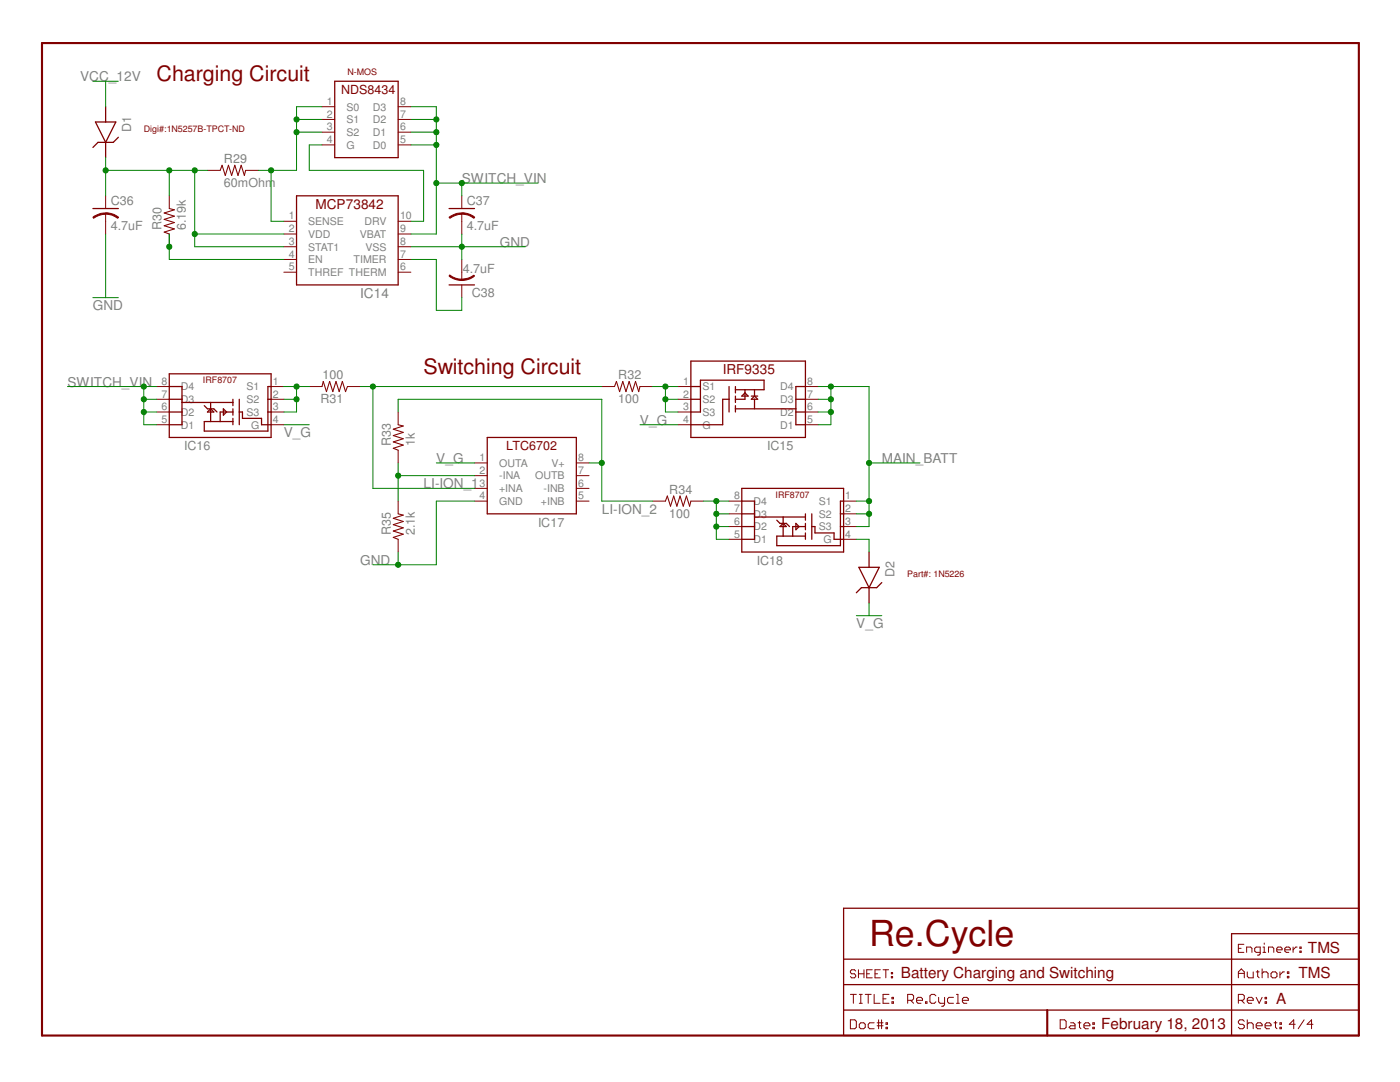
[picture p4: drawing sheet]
<svg xmlns="http://www.w3.org/2000/svg" width="279mm" height="216mm" viewBox="0 0 279 216" stroke-linecap="round" stroke-linejoin="round" font-family="sans-serif">
<path d="M8.4 8.6h262.8v198h-262.8zM209 201.5v5.1" fill="none" stroke="#800000" stroke-width=".42"/>
<path d="M59.2 39.1h20.3v17.8h-20.3zM89.6 41.6h5.1M168.4 181.2h102.8v25.4h-102.8zM168.4 196.5h102.8M168.4 191.4h102.8M271.2 186.3h-25.4v20.3M168.4 201.5h102.8" fill="none" stroke="#800000" stroke-width=".25"/>
<g fill="none" stroke="#800000" stroke-width=".2">
<path d="M56.6 44.2h2.6M56.6 46.7h2.6M56.6 49.2h2.6M56.6 51.8h2.6M56.6 54.3h2.6M79.5 44.2h2.5M79.5 46.7h2.5M79.5 49.2h2.5M79.5 51.8h2.5M79.5 54.3h2.5M92.2 42.6v1.6M169.7 198.4h1.2"/>
<path d="M170.3 198.4v1.8M170.8 193.8l-.3-.3h-.5l-.3 .3v.3l.3 .2h.5l.3 .3v.3l-.3 .2h-.5l-.3-.2M171.3 194.3h1.1M171.3 193.5v1.6M171.5 198.4h.6M171.8 198.4v1.8M172.4 193.5v1.6M172.7 198.4h1.2M173 194.3h.5M173.3 198.4v1.8M174.1 193.5h-1.1v1.6h1.1M174.5 198.4v1.8h1.1"/>
<path d="M174.6 194.3h.5M175.7 193.5h-1.1v1.6h1.1M176.2 199.3h.6M176.2 193.5h1.1M176.8 193.5v1.6M177.4 198.4h-1.2v1.8h1.2M177.9 194.9h.2v.2h-.2zM177.9 194.1h.2v.2h-.2zM178 199.9h.3v.3h-.3zM178 199h.3v.3h-.3zM181.1 199.6h.9l.3-.3v-.6l-.3-.3h-.9v1.8M181.7 199.6l.6 .6"/>
<path d="M182.9 199.6h1.2v-.3l-.3-.3h-.6l-.3 .3v.6l.3 .3h.6M184.7 199.9h.3v.3h-.3zM186.8 198.7l-.3-.3h-.6l-.3 .3v1.2l.3 .3h.6l.3-.3M187.3 199v.9l.3 .3h.9M188.5 199v1.5l-.3 .3h-.3M190.3 199h-.9l-.3 .3v.6l.3 .3h.9M190.9 198.4h.3v1.8M192.1 199.6h1.2v-.3l-.3-.3h-.6l-.3 .3v.6l.3 .3h.6M247.1 195.1v-1.2l.6-.6 .6 .6v1.2M247.1 199.6h.9l.3-.3v-.6l-.3-.3h-.9v1.8M247.1 194.2h1.2M247.1 189.2h.6"/>
<path d="M247.7 199.6l.6 .6M248.2 188.4h-1.1v1.6h1.1M248.8 190v-1h.8l.3 .2v.8M248.9 193.9v.9l.3 .3h.9v-1.2M248.9 199.6h1.2v-.3l-.3-.3h-.6l-.3 .3v.6l.3 .3h.6M250.7 199l.6 1.2 .6-1.2M250.7 193.9h.6M251 193.6v1.2l.3 .3M251.5 190h-.8l-.3-.2v-.6l.3-.2h.8v1.3l-.3 .3h-.2M251.9 193.3v1.8M251.9 194.2l.3-.3h.6l.3 .3v.9M252.1 190h.5"/>
<path d="M252.1 189h.2v1M252.3 188.2v.2M252.5 199h.3v.3h-.3zM252.5 199.9h.3v.3h-.3zM253.2 190v-1h.8l.2 .2v.8M254 193.9h.6l.2 .3v.6l-.2 .3h-.6l-.3-.3v-.6zM254.8 189.5h1.1v-.3l-.3-.2h-.5l-.3 .2v.6l.3 .2h.5M255.4 193.9v1.2M256.3 193.9h-.3l-.6 .6M256.4 189.5h1.1v-.3l-.3-.2h-.5l-.3 .2v.6l.3 .2h.5M256.9 193.9h.3v.3h-.3zM256.9 194.8h.3v.3h-.3z"/>
<path d="M258.1 189v1M258.9 189h-.3l-.5 .5M259.4 189.8h.3v.2h-.3zM259.4 189h.3v.2h-.3zM169.7 203.5h.9l.3 .3v1.2l-.3 .3h-.9zM171.5 204.4l.3-.3h.6l.3 .3v.6l-.3 .3h-.6l-.3-.3zM171.5 200.2h.6M174.5 204.1h-.9l-.3 .3v.6l.3 .3h.9M175 204.1h1.2M175 204.7h1.2M175.3 203.5v1.8M175.9 203.5v1.8"/>
<path d="M176.8 205h.3v.3h-.3zM176.8 204.1h.3v.3h-.3zM190.9 200.2h.6M211.6 203.5h.9l.3 .3v1.2l-.3 .3h-.9zM213.7 204.1h.5l.3 .3v.9h-.8l-.3-.3 .3-.3h.8M215.1 204.1h.6M215.4 203.8v1.2l.3 .3M216.3 204.7h1.2v-.3l-.3-.3h-.6l-.3 .3v.6l.3 .3h.6M218.1 205h.3v.3h-.3zM218.1 204.1h.3v.3h-.3zM248.3 203.8l-.3-.3h-.6l-.3 .3v.3l.3 .3h.6l.3 .3v.3l-.3 .3h-.6l-.3-.3M248.9 204.4l.3-.3h.6l.3 .3v.9"/>
<path d="M248.9 203.5v1.8M250.7 204.7h1.2v-.3l-.3-.3h-.6l-.3 .3v.6l.3 .3h.6M252.5 204.7h1.2v-.3l-.3-.3h-.6l-.3 .3v.6l.3 .3h.6M254.3 204.1h.5M254.6 203.8v1.2l.2 .3M255.4 205h.3v.3h-.3zM255.4 204.1h.3v.3h-.3zM258.5 204.4h-1.2l.9-.9v1.8M260.3 203.5l-1.2 1.8M262 204.4h-1.1l.8-.9v1.8"/>
</g>
<path d="M92.2 42.5a4 4 0 0 1 2.5 .8l-.1 .3a3.6 3.6 0 0 0-2.4-.9z" fill-rule="evenodd" fill="#800000"/>
<path d="M92.2 42.5a4 4 0 0 1 2.5 .8l-.1 .3a3.6 3.6 0 0 0-2.4-.9z" fill="none" stroke="#800000" stroke-width=".2"/>
<path d="M89.6 43.3a4.3 4.3 0 0 1 2.6-.8v.3a4.1 4.1 0 0 0-2.4 .8z" fill-rule="evenodd" fill="#800000"/>
<path d="M92.2 39.1v2.5M21.1 42.6v1.6M89.6 43.3a4.3 4.3 0 0 1 2.6-.8v.3a4.1 4.1 0 0 0-2.4 .8zM92.2 44.2v2.5" fill="none" stroke="#800000" stroke-width=".2"/>
<path d="M18.5 41.6h5.1" fill="none" stroke="#800000" stroke-width=".25"/>
<path d="M21.1 42.5a4.2 4.2 0 0 1 2.6 .8l-.2 .3a3.8 3.8 0 0 0-2.4-.9z" fill-rule="evenodd" fill="#800000"/>
<path d="M21.1 42.5a4.2 4.2 0 0 1 2.6 .8l-.2 .3a3.8 3.8 0 0 0-2.4-.9z" fill="none" stroke="#800000" stroke-width=".2"/>
<path d="M18.5 43.3a4.3 4.3 0 0 1 2.6-.8v.3a4.1 4.1 0 0 0-2.4 .8z" fill-rule="evenodd" fill="#800000"/>
<g fill="none" stroke="#800000" stroke-width=".2">
<path d="M21.1 39.1v2.5M33.8 39.1v2.5M41.4 34h2.5M49 34h2.6M64.3 21.3h2.5M64.3 23.8h2.5M64.3 26.4h2.5M64.3 28.9h2.5M79.5 21.3h2.5M79.5 23.8h2.5M79.5 26.4h2.5M79.5 28.9h2.5"/>
<path d="M18.5 43.3a4.3 4.3 0 0 1 2.6-.8v.3a4.1 4.1 0 0 0-2.4 .8zM21.1 44.2v2.5M33.8 46.7v2.5M92.2 54.3v1.5M31.2 77.1h2.6M31.2 79.7h2.6M54.1 77.1h2.5M54.1 79.7h2.5M61.7 77.1h2.6M69.3 77.1h2.6M120.1 77.1h2.5M127.7 77.1h2.6"/>
<path d="M135.3 77.1h2.6M135.3 79.7h2.6M160.7 77.1h2.6M160.7 79.7h2.6M31.2 82.2h2.6M31.2 84.8h2.6M54.1 82.2h2.5M54.1 84.8h2.5M79.5 82.2v2.6M79.5 89.8v2.6M79.5 100v2.5M94.7 92.4h2.5"/>
<path d="M94.7 94.9h2.5M94.7 97.5h2.5M94.7 100h2.5M115 92.4h2.6M115 94.9h2.6M115 97.5h2.6M115 100h2.6M130.3 100h2.5M135.3 82.2h2.6M135.3 84.8h2.6M137.9 100h2.5M145.5 100h2.5"/>
<path d="M160.7 82.2h2.6M160.7 84.8h2.6M168.4 100h2.5M79.5 107.6v2.6M145.5 102.5h2.5M145.5 105.1h2.5M145.5 107.6h2.5M168.4 102.5h2.5M168.4 105.1h2.5M168.4 107.6h2.5"/>
</g>
<g fill="none" stroke="#800000" stroke-width=".25">
<path d="M66.8 16.2h12.7v15.3h-12.7zM19 24.3h4.1l-2 4.1zM21.1 21.3v3M21.1 28.4v3.1M23.6 27.4l-1 1h-3l-1.1 1M89.6 56.9h5.1M33.8 74.6h20.3v12.7h-20.3zM33.8 77.1h2.5v7.7h-2.5M33.8 79.7h2.5M46.5 79.7v1.2M47.8 79.7v5.1M53.5 79.7h.6"/>
<path d="M54.1 77.1h-.6v8.9h-12.7v-1.9h5.7M137.9 72.1h22.8v15.2h-22.8zM137.9 77.1h1.9M137.9 79.7h1.9M145.5 79.7h-1.3v5.1h-6.3M145.5 77.1v5.1M146.8 77.8h5.7v-1.9h-12.7v6.3h-1.9M146.8 77.1v1.3M146.8 79v1.3M148 79l.7-.6 .6 .6zM148.7 77.8v1.9h-1.9M149.9 79.7l.7-.7 .6 .7z"/>
<path d="M149.9 79h1.3M150.6 77.8v1.2M150.6 79.7v1.9M158.8 79.7h1.9M160.7 77.1h-1.9v7.7h1.9M33.8 82.2h2.5M36.3 80.3h10.2M40.8 80.9l.6 .7h1.3l.6 .6M42 81.6l.7 .6h-1.3zM42 80.3v3.8M44.6 81.6l.6 .6-.6 .6zM46.5 81.6v1.2"/>
<path d="M46.5 83.5v1.3M46.5 82.2h-2.6v1.9M47.8 82.2h.6v1.3h3.8v1.3h1.9M53.5 82.2h.6M97.2 87.3h17.8v15.2h-17.8zM146.8 81.6h12M146.8 80.9v1.3M148 97.5h20.4v12.7h-20.4zM148 100h2.6v7.6h-2.6M158.8 82.2h1.9M168.4 100h-.7v8.9h-12.7v-1.9h5.7M148 102.5h2.6"/>
<path d="M148 105.1h2.6M150.6 103.2h10.1M155 103.8l.7 .6h1.2l.7 .7M156.3 104.4l.6 .7h-1.2zM156.3 103.2v3.8M158.8 104.4l.7 .7-.7 .6zM160.7 102.5v1.3M160.7 104.4v1.3M160.7 106.3v1.3M160.7 105.1h-2.5v1.9M162 105.1h.6v1.2h3.9v1.3h1.9M162 102.5v5.1"/>
<path d="M167.7 102.5h.7M167.7 105.1h.7M171.4 113.2h4.1l-2.1 4.1zM173.4 110.2v3M173.4 117.3v3M176 116.2l-1 1.1h-3.1l-1 1"/>
</g>
<path d="M43.9 34l.4-1 .7 2 .6-2 .6 2 .7-2 .6 2 .6-2 .7 2 .2-1M33.8 41.6l1 .3-2 .6 2 .6-2 .7 2 .6-2 .6 2 .7-2 .6 1 .4M64.3 77.1l.2-1 .7 2 .6-2 .6 2 .7-2 .6 2 .6-2 .7 2 .3-1M122.6 77.1l.4-1 .7 2 .6-2 .6 2 .7-2 .6 2 .6-2 .7 2 .2-1M79.5 84.8l1 .2-2 .6 2 .7-2 .6 2 .6-2 .7 2 .6-2 .7 1 .3M132.8 100l.4-1 .6 2 .7-2 .6 2 .6-2 .7 2 .6-2 .6 2 .3-1M79.5 102.5l1 .3-2 .6 2 .7-2 .6 2 .6-2 .7 2 .6-2 .6 1 .4" fill="none" stroke="#800000" stroke-width=".21"/>
<path d="M89.7 54.9a3.8 3.8 0 0 0 2.5 .8v.3a4 4 0 0 1-2.6-.9z" fill-rule="evenodd" fill="#800000"/>
<path d="M89.7 54.9a3.8 3.8 0 0 0 2.5 .8v.3a4 4 0 0 1-2.6-.9z" fill="none" stroke="#800000" stroke-width=".2"/>
<path d="M92.2 55.7a4.1 4.1 0 0 0 2.4-.8l.1 .2a3.6 3.6 0 0 1-2.5 .9z" fill-rule="evenodd" fill="#800000"/>
<path d="M92.2 55.7a4.1 4.1 0 0 0 2.4-.8l.1 .2a3.6 3.6 0 0 1-2.5 .9zM92.2 51.8v2.5M92.2 56.9v2.5" fill="none" stroke="#800000" stroke-width=".2"/>
<path d="M51.6 34h7.6M54.1 34v10.2" fill="none" stroke="#008000" stroke-width=".2"/>
<circle cx="54.1" cy="34" r=".51" fill="#008000"/>
<g fill="none" stroke="#008000" stroke-width=".2">
<path d="M59.2 23.8h5.1M64.3 21.3h-5.1v12.7M54.1 44.2h2.5"/>
<circle cx="54.1" cy="34" r=".51"/>
</g>
<circle cx="59.2" cy="23.8" r=".51" fill="#008000"/>
<g fill="none" stroke="#008000" stroke-width=".2">
<path d="M59.2 26.4h5.1"/>
<circle cx="59.2" cy="23.8" r=".51"/>
</g>
<circle cx="59.2" cy="26.4" r=".51" fill="#008000"/>
<g fill="none" stroke="#008000" stroke-width=".2">
<path d="M21.1 31.5v2.5h20.3M38.9 34v12.7h17.7"/>
<circle cx="59.2" cy="26.4" r=".51"/>
</g>
<circle cx="38.9" cy="34" r=".51" fill="#008000"/>
<g fill="none" stroke="#008000" stroke-width=".2">
<path d="M38.9 46.7v2.5h17.7"/>
<circle cx="38.9" cy="34" r=".51"/>
</g>
<circle cx="38.9" cy="46.7" r=".51" fill="#008000"/>
<g fill="none" stroke="#008000" stroke-width=".2">
<path d="M33.8 34v5.1"/>
<circle cx="38.9" cy="46.7" r=".51"/>
</g>
<circle cx="33.8" cy="34" r=".51" fill="#008000"/>
<g fill="none" stroke="#008000" stroke-width=".2">
<path d="M21.1 34v5.1"/>
<circle cx="33.8" cy="34" r=".51"/>
</g>
<circle cx="21.1" cy="34" r=".51" fill="#008000"/>
<g fill="none" stroke="#008000" stroke-width=".2">
<path d="M33.8 46.7v5.1h22.8"/>
<circle cx="21.1" cy="34" r=".51"/>
</g>
<circle cx="33.8" cy="49.2" r=".51" fill="#008000"/>
<g fill="none" stroke="#008000" stroke-width=".2">
<path d="M18.5 59.4h5.1M21.1 46.7v12.7M82 49.2h22.9"/>
<circle cx="33.8" cy="49.2" r=".51"/>
</g>
<circle cx="92.2" cy="49.2" r=".51" fill="#008000"/>
<g fill="none" stroke="#008000" stroke-width=".2">
<path d="M92.2 46.7v5.1M94.7 100h-7.6v12.7h-7.6v-2.5"/>
<circle cx="92.2" cy="49.2" r=".51"/>
</g>
<circle cx="79.5" cy="112.7" r=".51" fill="#008000"/>
<g fill="none" stroke="#008000" stroke-width=".2">
<path d="M64.3 28.9h-2.6v5.1h22.8v10.2h-2.5M92.2 39.1v-2.6h-5.1v10.2h-5.1M82 51.8h5.1v10.1h5.1v-2.5M74.4 112.7h5.1"/>
<circle cx="79.5" cy="112.7" r=".51"/>
</g>
<circle cx="92.2" cy="36.5" r=".51" fill="#008000"/>
<g fill="none" stroke="#008000" stroke-width=".2">
<path d="M82 21.3h5.1v15.2M92.2 36.5h15.2"/>
<circle cx="92.2" cy="36.5" r=".51"/>
</g>
<circle cx="87.1" cy="36.5" r=".51" fill="#008000"/>
<g fill="none" stroke="#008000" stroke-width=".2">
<path d="M82 23.8h5.1"/>
<circle cx="87.1" cy="36.5" r=".51"/>
</g>
<circle cx="87.1" cy="23.8" r=".51" fill="#008000"/>
<g fill="none" stroke="#008000" stroke-width=".2">
<path d="M82 26.4h5.1"/>
<circle cx="87.1" cy="23.8" r=".51"/>
</g>
<circle cx="87.1" cy="26.4" r=".51" fill="#008000"/>
<g fill="none" stroke="#008000" stroke-width=".2">
<path d="M82 28.9h5.1"/>
<circle cx="87.1" cy="26.4" r=".51"/>
</g>
<circle cx="87.1" cy="28.9" r=".51" fill="#008000"/>
<g fill="none" stroke="#008000" stroke-width=".2">
<path d="M31.2 77.1h-2.5v7.7h2.5M28.7 82.2h2.5"/>
<circle cx="87.1" cy="28.9" r=".51"/>
</g>
<circle cx="28.7" cy="82.2" r=".51" fill="#008000"/>
<g fill="none" stroke="#008000" stroke-width=".2">
<path d="M28.7 79.7h2.5"/>
<circle cx="28.7" cy="82.2" r=".51"/>
</g>
<circle cx="28.7" cy="79.7" r=".51" fill="#008000"/>
<circle cx="28.7" cy="79.7" r=".51" fill="none" stroke="#008000" stroke-width=".2"/>
<circle cx="28.7" cy="77.1" r=".51" fill="#008000"/>
<g fill="none" stroke="#008000" stroke-width=".2">
<path d="M13.5 77.1h15.2M79.5 82.2v-2.5h40.6v20.3h10.2M117.6 92.4h2.5"/>
<circle cx="28.7" cy="77.1" r=".51"/>
</g>
<circle cx="120.1" cy="92.4" r=".51" fill="#008000"/>
<g fill="none" stroke="#008000" stroke-width=".2">
<path d="M71.9 77.1h48.2M74.4 77.1v20.4h20.3"/>
<circle cx="120.1" cy="92.4" r=".51"/>
</g>
<circle cx="74.4" cy="77.1" r=".51" fill="#008000"/>
<g fill="none" stroke="#008000" stroke-width=".2">
<path d="M79.5 94.9h15.2M79.5 92.4v7.6"/>
<circle cx="74.4" cy="77.1" r=".51"/>
</g>
<circle cx="79.5" cy="94.9" r=".51" fill="#008000"/>
<g fill="none" stroke="#008000" stroke-width=".2">
<path d="M130.3 77.1h5M132.8 77.1v2.6M56.6 84.8h5.1M87.1 92.4h7.6M127.7 84.8h7.6M170.9 122.9h5.1M173.4 120.3v2.6"/>
<circle cx="79.5" cy="94.9" r=".51"/>
</g>
<circle cx="132.8" cy="77.1" r=".51" fill="#008000"/>
<g fill="none" stroke="#008000" stroke-width=".2">
<path d="M135.3 79.7h-2.5v2.5"/>
<circle cx="132.8" cy="77.1" r=".51"/>
</g>
<circle cx="132.8" cy="79.7" r=".51" fill="#008000"/>
<g fill="none" stroke="#008000" stroke-width=".2">
<path d="M163.3 77.1h2.5v7.7h-2.5M132.8 82.2h2.5M163.3 82.2h2.5"/>
<circle cx="132.8" cy="79.7" r=".51"/>
</g>
<circle cx="165.8" cy="82.2" r=".51" fill="#008000"/>
<g fill="none" stroke="#008000" stroke-width=".2">
<path d="M163.3 79.7h2.5"/>
<circle cx="165.8" cy="82.2" r=".51"/>
</g>
<circle cx="165.8" cy="79.7" r=".51" fill="#008000"/>
<circle cx="165.8" cy="79.7" r=".51" fill="none" stroke="#008000" stroke-width=".2"/>
<circle cx="165.8" cy="77.1" r=".51" fill="#008000"/>
<g fill="none" stroke="#008000" stroke-width=".2">
<path d="M165.8 77.1h7.6v15.3h10.2M170.9 100h2.5v5.1h-2.5M170.9 102.5h2.5"/>
<circle cx="165.8" cy="77.1" r=".51"/>
</g>
<circle cx="173.4" cy="102.5" r=".51" fill="#008000"/>
<g fill="none" stroke="#008000" stroke-width=".2">
<path d="M173.4 92.4v7.6"/>
<circle cx="173.4" cy="102.5" r=".51"/>
</g>
<circle cx="173.4" cy="100" r=".51" fill="#008000"/>
<circle cx="173.4" cy="100" r=".51" fill="none" stroke="#008000" stroke-width=".2"/>
<circle cx="173.4" cy="92.4" r=".51" fill="#008000"/>
<g fill="none" stroke="#008000" stroke-width=".2">
<path d="M56.6 77.1h5.1M59.2 77.1v2.6"/>
<circle cx="173.4" cy="92.4" r=".51"/>
</g>
<circle cx="59.2" cy="77.1" r=".51" fill="#008000"/>
<g fill="none" stroke="#008000" stroke-width=".2">
<path d="M56.6 79.7h2.6v2.5"/>
<circle cx="59.2" cy="77.1" r=".51"/>
</g>
<circle cx="59.2" cy="79.7" r=".51" fill="#008000"/>
<g fill="none" stroke="#008000" stroke-width=".2">
<path d="M56.6 82.2h2.6M140.4 100h5.1M143 100v7.6h2.5"/>
<circle cx="59.2" cy="79.7" r=".51"/>
</g>
<circle cx="143" cy="100" r=".51" fill="#008000"/>
<g fill="none" stroke="#008000" stroke-width=".2">
<path d="M143 102.5h2.5"/>
<circle cx="143" cy="100" r=".51"/>
</g>
<circle cx="143" cy="102.5" r=".51" fill="#008000"/>
<g fill="none" stroke="#008000" stroke-width=".2">
<path d="M143 105.1h2.5"/>
<circle cx="143" cy="102.5" r=".51"/>
</g>
<circle cx="143" cy="105.1" r=".51" fill="#008000"/>
<g fill="none" stroke="#008000" stroke-width=".2">
<path d="M18.5 16.2h5.1M21.1 16.2v5.1M170.9 107.6h2.5v2.6"/>
<circle cx="143" cy="105.1" r=".51"/>
</g>
<text font-size="7.2" fill="#800000" x="173.4" y="188.8">Re.Cycle</text>
<g font-size="4.3" fill="#800000">
<text x="31.2" y="16.2">Charging Circuit</text>
<text x="84.5" y="74.6">Switching Circuit</text>
</g>
<g font-size="3" fill="#800000">
<text x="261" y="190.1">TMS</text>
<text x="179.8" y="195.2">Battery Charging and Switching</text>
<text x="259.1" y="195.2">TMS</text>
<text x="254.7" y="200.3">A</text>
<text x="219.8" y="205.4">February 18, 2013</text>
</g>
<g font-size="2.7" fill="#808080">
<text x="16" y="16.2">VCC_12V</text>
<text x="92.2" y="36.5">SWITCH_VIN</text>
<text x="99.8" y="49.2">GND</text>
<text x="71.9" y="59.4">IC14</text>
<text x="18.5" y="61.9">GND</text>
<text x="13.5" y="77.1">SWITCH_VIN</text>
<text x="56.6" y="87.3">V_G</text>
<text x="127.7" y="84.8">V_G</text>
<text x="87.1" y="92.4">V_G</text>
<text x="176" y="92.4">MAIN_BATT</text>
<text x="84.5" y="97.5">LI-ION_1</text>
<text x="120.1" y="102.5">LI-ION_2</text>
<text x="71.9" y="112.7">GND</text>
<text x="170.9" y="125.4">V_G</text>
</g>
<g font-size="2.7" fill="#800000">
<text x="63" y="41.6">MCP73842</text>
<text x="144.2" y="74.6">IRF9335</text>
</g>
<g font-size="2.5" fill="#800000">
<text x="68.1" y="18.8">NDS8434</text>
<text x="101" y="89.8">LTC6702</text>
</g>
<g font-size="2.5" fill="#808080">
<text x="26.2" y="26.4" transform="rotate(-90 26.2 26.4)">D1</text>
<text x="44.7" y="32.5">R29</text>
<text x="22.1" y="41">C36</text>
<text x="44.7" y="37.3">60mOhm</text>
<text x="93.2" y="41">C37</text>
<text x="22.1" y="45.8">4.7uF</text>
<text x="32.3" y="45.9" transform="rotate(-90 32.3 45.9)">R30</text>
<text x="37.1" y="45.9" transform="rotate(-90 37.1 45.9)">6.19k</text>
<text x="93.2" y="45.8">4.7uF</text>
<text x="92.4" y="54.4">4.7uF</text>
<text x="94.1" y="59.3">C38</text>
<text x="64.4" y="75.6">100</text>
<text x="123.4" y="75.6">R32</text>
<text x="64" y="80.4">R31</text>
<text x="123.4" y="80.4">100</text>
<text x="36.8" y="89.8">IC16</text>
<text x="78" y="89.1" transform="rotate(-90 78 89.1)">R33</text>
<text x="82.8" y="89.1" transform="rotate(-90 82.8 89.1)">1k</text>
<text x="153.1" y="89.8">IC15</text>
<text x="133.6" y="98.5">R34</text>
<text x="78" y="106.8" transform="rotate(-90 78 106.8)">R35</text>
<text x="82.8" y="106.8" transform="rotate(-90 82.8 106.8)">2.1k</text>
<text x="107.4" y="105.1">IC17</text>
<text x="133.6" y="103.3">100</text>
<text x="151" y="112.7">IC18</text>
<text x="178.5" y="115.2" transform="rotate(-90 178.5 115.2)">D2</text>
</g>
<g font-size="2.1" fill="#808080">
<text x="65.2" y="21">1</text>
<text x="65.2" y="23.5">2</text>
<text x="69.1" y="22.1">S0</text>
<text x="74.4" y="22.1">D3</text>
<text x="79.8" y="21">8</text>
<text x="79.8" y="23.5">7</text>
<text x="65.2" y="26">3</text>
<text x="65.2" y="28.6">4</text>
<text x="69.1" y="24.6">S1</text>
<text x="69.1" y="27.1">S2</text>
<text x="69.1" y="29.7">G</text>
<text x="74.4" y="24.6">D2</text>
<text x="74.4" y="27.1">D1</text>
<text x="74.4" y="29.7">D0</text>
<text x="79.8" y="26">6</text>
<text x="79.8" y="28.6">5</text>
<text x="57.6" y="43.8">1</text>
<text x="57.6" y="46.3">2</text>
<text x="61.5" y="44.9">SENSE</text>
<text x="61.5" y="47.5">VDD</text>
<text x="71.8" y="47.5">VBAT</text>
<text x="72.7" y="44.9">DRV</text>
<text x="79.8" y="46.3">9</text>
<text x="79.8" y="43.8">10</text>
<text x="57.6" y="48.9">3</text>
<text x="57.6" y="51.4">4</text>
<text x="57.6" y="53.9">5</text>
<text x="61.5" y="50">STAT1</text>
<text x="61.5" y="52.5">EN</text>
<text x="70.6" y="52.5">TIMER</text>
<text x="72.9" y="50">VSS</text>
<text x="79.8" y="53.9">6</text>
<text x="79.8" y="51.4">7</text>
<text x="79.8" y="48.9">8</text>
<text x="61.5" y="55.1">THREF THERM</text>
<text x="32.2" y="76.8">8</text>
<text x="36.1" y="77.9">D4</text>
<text x="49.2" y="77.9">S1</text>
<text x="54.4" y="76.8">1</text>
<text x="136.4" y="76.8">1</text>
<text x="140.2" y="77.9">S1</text>
<text x="155.7" y="77.9">D4</text>
<text x="161.1" y="76.8">8</text>
<text x="32.2" y="79.3">7</text>
<text x="32.2" y="81.9">6</text>
<text x="36.1" y="80.4">D3</text>
<text x="36.1" y="83">D2</text>
<text x="49.2" y="80.4">S2</text>
<text x="49.2" y="83">S3</text>
<text x="54.4" y="79.3">2</text>
<text x="54.4" y="81.9">3</text>
<text x="136.4" y="79.3">2</text>
<text x="136.4" y="81.9">3</text>
<text x="140.2" y="80.4">S2</text>
<text x="140.2" y="83">S3</text>
<text x="155.7" y="80.4">D3</text>
<text x="155.7" y="83">D2</text>
<text x="161.1" y="79.3">7</text>
<text x="161.1" y="81.9">6</text>
<text x="32.2" y="84.4">5</text>
<text x="36.1" y="85.5">D1</text>
<text x="50.1" y="85.5">G</text>
<text x="54.4" y="84.4">4</text>
<text x="136.4" y="84.4">4</text>
<text x="140.2" y="85.5">G</text>
<text x="155.7" y="85.5">D1</text>
<text x="161.1" y="84.4">5</text>
<text x="95.7" y="92">1</text>
<text x="95.7" y="94.6">2</text>
<text x="99.6" y="93.1">OUTA</text>
<text x="99.6" y="95.7">-INA</text>
<text x="106.8" y="95.7">OUTB</text>
<text x="110.1" y="93.1">V+</text>
<text x="115.4" y="92">8</text>
<text x="115.4" y="94.6">7</text>
<text x="95.7" y="97.1">3</text>
<text x="95.7" y="99.7">4</text>
<text x="99.6" y="98.2">+INA</text>
<text x="99.6" y="100.8">GND</text>
<text x="107.9" y="100.8">+INB</text>
<text x="108.5" y="98.2">-INB</text>
<text x="115.4" y="97.1">6</text>
<text x="115.4" y="99.7">5</text>
<text x="146.5" y="99.7">8</text>
<text x="150.4" y="100.8">D4</text>
<text x="163.4" y="100.8">S1</text>
<text x="168.7" y="99.7">1</text>
<text x="146.5" y="102.2">7</text>
<text x="146.5" y="104.7">6</text>
<text x="146.5" y="107.3">5</text>
<text x="150.4" y="103.3">D3</text>
<text x="150.4" y="105.8">D2</text>
<text x="163.4" y="103.3">S2</text>
<text x="163.4" y="105.8">S3</text>
<text x="168.7" y="102.2">2</text>
<text x="168.7" y="104.7">3</text>
<text x="168.7" y="107.3">4</text>
<text x="150.4" y="108.4">D1</text>
<text x="164.4" y="108.4">G</text>
</g>
<g font-size="1.8" fill="#800000">
<text x="69.3" y="14.9">N-MOS</text>
<text x="28.7" y="26.4">Digi#:1N5257B-TPCT-ND</text>
<text x="40.5" y="76.5">IRF8707</text>
<text x="154.8" y="99.3">IRF8707</text>
<text x="181.1" y="115.2">Part#: 1N5226</text>
</g>
</svg>
